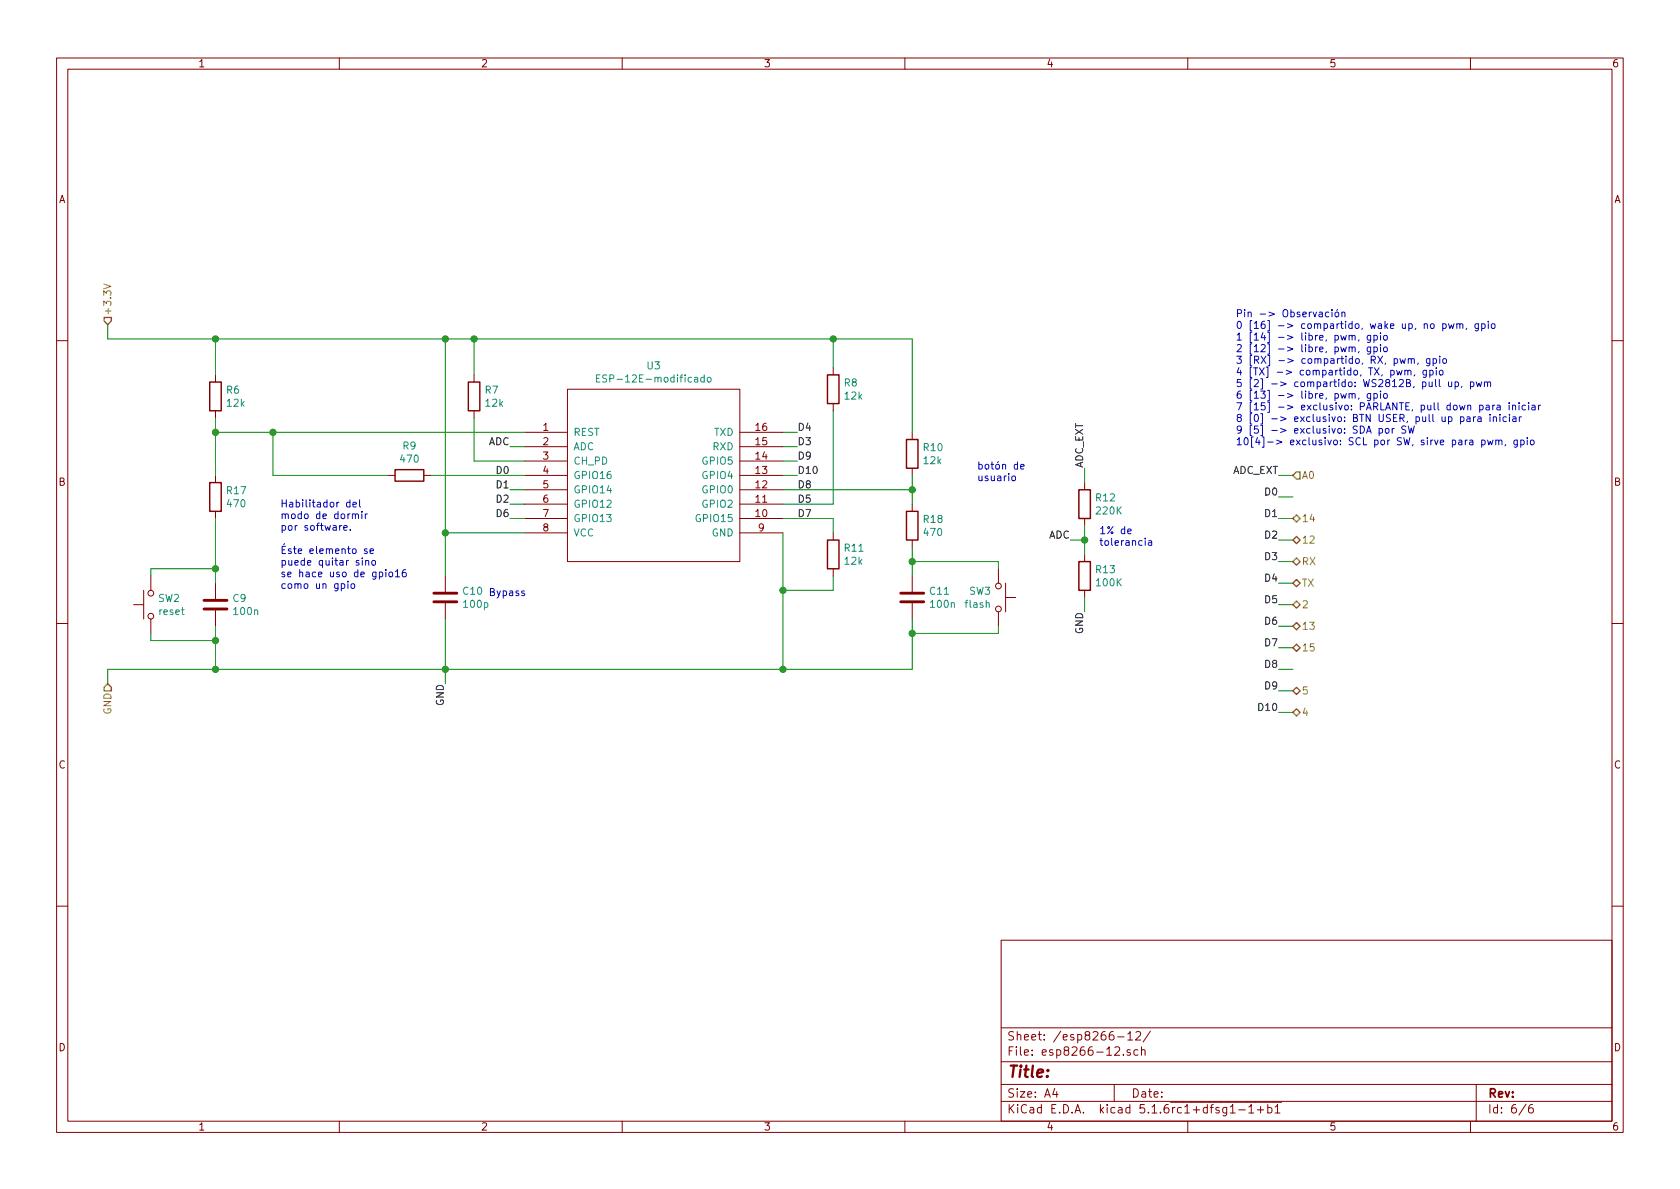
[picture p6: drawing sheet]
<svg xmlns="http://www.w3.org/2000/svg" width="297mm" height="210mm" viewBox="0 0 297 210" stroke-linecap="round" stroke-linejoin="round" font-family="sans-serif">
<g fill="none" stroke="#840000" stroke-width=".18">
<path d="M10 10.3h277v189.9h-277zM12 12.2h273v186.1h-273zM60 10.3v1.9M110 10.3v1.9M160 10.3v1.9M210 10.3v1.9M260 10.3v1.9M10 60.2h2M38.1 66.3v1.3M38.1 72.6v1.3M83.8 66.3v1.3M83.8 72.6v1.3"/>
<path d="M92.7 76.4h7.6M92.7 79h7.6M100.3 68.8h30.5v30.5h-30.5zM130.8 76.4h7.6M130.8 79h7.6M147.3 65v1.3M147.3 71.4v1.2M161.3 76.4v1.3M285 60.2h2M38.1 84.1v1.2M38.1 90.4v1.3M68.6 84.1h1.2"/>
<path d="M74.9 84.1h1.3M92.7 84.1h7.6M92.7 91.7h7.6M92.7 89.1h7.6M92.7 86.6h7.6M92.7 81.5h7.6M92.7 94.2h7.6M130.8 84.1h7.6M130.8 91.7h7.6M130.8 89.1h7.6M130.8 86.6h7.6M130.8 81.5h7.6"/>
<path d="M130.8 94.2h7.6M147.3 94.2v1.3M161.3 82.8v1.3M161.3 89.1v1.3M161.3 95.5v1.3M191.8 85.3v1.3M191.8 91.7v1.3M191.8 98v1.3M10 110.3h2M23.6 106.9h1.8M25.4 104.4v5.1M26.7 101.8v2.6"/>
<path d="M26.7 109.5v2.5M38.1 103.1v2.8M38.1 107.9v2.8M78.7 101.8v2.8M78.7 106.7v2.8M147.3 100.6v1.2M161.3 101.8v2.8M161.3 106.7v2.8M176.5 100.6v2.5M176.5 108.2v2.5M177.8 105.7h1.8M177.8 103.1v5.1"/>
<path d="M191.8 104.4v1.3M285 110.3h2M10 160.2h2M177 166.3h108v32h-108zM285 160.2h2M60 198.3v1.9M110 198.3v1.9M160 198.3v1.9M177 194.8h108M177 191.8h108M177 187.8h108M177 181.8h108"/>
<path d="M186.5 192.5l-.4 1h1M186.8 193v1M197 191.8v3M197.6 183.4h1.2M198.6 186.5v.1M199.4 182.8l.4-.4v1.5M199.4 183.9h.9M199.8 185.7l-.3-.1-.2 .2v.2l.5 .2v.3h-.5M200.8 182.6l.2-.2h.4l.2 .2 .1 .2-.1 .3-.8 .8h.9M201.2 185.7l-.4-.1-.3 .3 .1 .6h.6M201.8 185.7l.3-.1 .3 .1 .1 .9M201.8 185.1v1.5"/>
<path d="M203.4 182.3l-1.3 2M210 198.3v1.9M215.9 194.9h10.7M216.9 195.8v1.2l-.3 .3h-.3M216.9 195.9l-.4-.1-.3 .3 .1 .6h.6M217.5 195.8l.5-.5v1.5M217.5 196.8h.9M219 196.3h1.2M220.8 195.8l.4-.5v1.5M220.8 196.8h.9M222.3 196.3h1.1M222.9 195.7v1.1"/>
<path d="M224.2 195.9l.4-.1 .3 .3-.1 .6-.2 .1-.4-.1M224.2 195.3v1.5M225.5 195.8l.4-.5v1.5M225.5 196.8h.8M260 198.3v1.9M261 191.8v6.5M269.8 195.2l-1.2 2M271 195.3a.62 .62 0 0 0-.7 .7v.7l.3 .1 .4-.1 .1-.5-.1-.2-.4-.1-.3 .3"/>
<circle cx="26.7" cy="109" r=".51"/>
<circle cx="26.7" cy="104.9" r=".51"/>
<circle cx="176.5" cy="103.6" r=".51"/>
<circle cx="176.5" cy="107.7" r=".51"/>
</g>
<path d="M36.1 107.7h4M36.1 106.2h4M76.7 106.4h4.1M76.7 104.9h4.1M159.3 106.4h4M159.3 104.9h4" fill="none" stroke="#840000" stroke-width=".51"/>
<path d="M37.1 67.6h2v5h-2zM82.8 67.6h2v5h-2zM146.3 66.3h2v5.1h-2zM160.3 77.7h2v5.1h-2zM37.1 85.3h2v5.1h-2zM69.8 83.1h5.1v2h-5.1zM146.3 95.5h2v5.1h-2zM160.3 90.4h2v5.1h-2zM190.8 99.3h2v5.1h-2zM190.8 86.6h2v5.1h-2z" fill="none" stroke="#840000" stroke-width=".25"/>
<path d="M105.5 66.9h.4M106.1 66.3h-.6v1.3h.6M124.5 66.8l-.3-.1-.3 .2 .1 .6h.5M124.5 66.3v1.3M125.2 66.8l.3-.1 .2 .2-.1 .6-.3 .1-.3-.3z" fill="none" stroke="#008484" stroke-width=".18"/>
<g fill="none" stroke="#008400" stroke-width=".18">
<path d="M19 57.4v2.5h142.3v16.5M38.1 59.9v6.4M78.7 59.9v41.9M83.8 59.9v6.4M147.3 59.9v5.1M38.1 73.9v10.2M38.1 76.4h54.6M48.3 76.4v7.7h20.3M83.8 73.9v7.6h8.9M90.2 79h2.5M138.4 76.4h2.6M138.4 79h2.6"/>
<path d="M147.3 72.6v16.5h-8.9M38.1 91.7v11.4M76.2 84.1h16.5M78.7 94.2h14M90.2 86.6h2.5M90.2 91.7h2.5M90.2 89.1h2.5M138.4 84.1h2.6M138.4 86.6h22.9M138.4 81.5h2.6M138.4 91.7h8.9v2.5M138.4 94.2v24.2"/>
<path d="M161.3 84.1v5M161.3 96.8v5M161.3 99.3h15.2v1.3M189.2 95.5h2.6M191.8 82.8v2.5M191.8 93v5M226.1 84.1h2.5M226.1 91.7h2.5M226.1 99.3h2.5M226.1 95.5h2.5M226.1 87.9h2.5M26.7 112v1.3h11.4"/>
<path d="M38.1 110.7v7.7M38.1 100.6h-11.4v1.2M78.7 109.5v11.4M147.3 101.8v2.6h-8.9M161.3 109.5v8.9h-142.3v2.5M176.5 110.7v1.3h-15.2M191.8 105.7v2.5M226.1 118.4h2.5M226.1 114.5h2.5M226.1 110.7h2.5M226.1 106.9h2.5M226.1 103.1h2.5"/>
<path d="M226.1 126h2.5M226.1 122.2h2.5"/>
</g>
<path d="M18.4 56.1h1.3v.7l-.7 .6-.6-.6zM228.6 95.5l.6-.6 .7 .6-.7 .6zM228.6 91.7l.6-.6 .7 .6-.7 .6zM229.2 98.7l.7 .6-.7 .6-.6-.6zM229.2 83.4h.7v1.3h-.7l-.6-.6zM228.6 106.9l.6-.6 .7 .6-.7 .7zM228.6 103.1l.6-.6 .7 .6-.7 .7zM228.6 114.5l.6-.6 .7 .6-.7 .7zM229.2 110.1l.7 .6-.7 .7-.6-.7zM19 120.9l.7 .6v.7h-1.3v-.7zM228.6 126l.6-.7 .7 .7-.7 .6zM229.2 121.5l.7 .7-.7 .6-.6-.6z" fill="none" stroke="#848400" stroke-width=".25"/>
<path d="M18.3 50.2l1.3 .4-1.3 .5" fill="none" stroke="#848400" stroke-width=".18"/>
<g fill="none" stroke="#0000c2" stroke-width=".18">
<path d="M234.9 55.2h-.3l-.3 .2 .2 .6h.4M235.5 54.8v.1M235.5 55.2v.8M236.1 55.3l.2-.1 .4 .1v.5l-.1 .2h-.3l-.2-.1zM236.5 54.7l-.2 .2M237.3 55.3l.1-.1h.3l.1 .8M237.3 55.2v.8M238.5 59.4l.2-.1 .3 .1 .1 .7M238.5 59.3v.8M239.1 59.5l.1-.2 .3 .1 .1 .7M242.3 59.3v1l-.2 .3-.3-.1M242.3 59.4l-.3-.1-.3 .2 .2 .6h.4"/>
<path d="M242.9 59.4l.4-.1 .2 .2-.1 .6h-.5M242.9 59.3v1.3M244.1 59.3v.8M244.7 59.4l.2-.1 .3 .1 .1 .1-.1 .6h-.3l-.2-.1zM255.1 57.3l.3-.1 .3 .3-.1 .5h-.5M255.1 57.2v1.3M256.1 57.2l.3 .9 .2-.6 .2 .6 .3-.9M257.6 57.4l.2-.2 .3 .1v.8M257.6 57.2v.9M258.1 57.4l.2-.2 .3 .1v.8M259.3 58l-.1 .3M261.4 57.2v1.1l-.3 .2-.3-.1"/>
<path d="M261.4 57.3l-.4-.1-.2 .3 .1 .5h.5M262 57.3l.4-.1 .2 .3-.1 .5h-.5M262 57.2v1.3M263.1 56.8v.1M263.1 57.2v.9M263.7 57.4l.2-.2 .3 .1 .1 .2-.1 .5-.3 .1-.2-.1zM238.5 61.5l.2-.1h.3l.1 .8M238.5 69.7l.2-.1h.3l.1 .8M238.5 61.4v.8M238.5 69.6v.8M239.1 61.5l.1-.1h.3l.1 .8M239.1 69.8l.1-.2h.3l.1 .8"/>
<path d="M240.3 60.1l-.1 .2M240.3 62.1l-.1 .3M240.3 70.4l-.1 .2M242.3 61.4v1l-.2 .2h-.3M242.3 61.4h-.3l-.3 .2 .2 .5h.4M242.3 69.6v1l-.2 .3-.3-.1M242.3 69.6h-.3l-.3 .2 .2 .6h.4M242.9 61.4h.4l.2 .2-.1 .5h-.5M242.9 69.6h.4l.2 .2-.1 .6h-.5M242.9 61.4v1.2M242.9 69.6v1.3M243.8 75.8h.4l.2 .2-.1 .5h-.5"/>
<path d="M243.8 75.8v1.2M244.1 60.9v.2M244.1 61.4v.8M244.1 69.6v.8M244.7 61.5l.2-.1h.3l.1 .2-.1 .5-.3 .1-.2-.1zM244.7 69.7l.2-.1h.3l.1 .2-.1 .6h-.3l-.2-.1zM245 75.9l.2-.1 .3 .1 .1 .5-.1 .1-.3 .1-.2-.1zM246.2 75.8v.8M246.5 75.8h-.2l-.1 .2M246.9 65.5l.3 .8 .2-.6 .2 .6 .3-.8M247.5 63.4l.3 .9 .2-.7 .3 .7 .2-.9M248.4 65.6l.2-.1h.3v.8"/>
<path d="M248.4 65.5v.8M248.6 75.4l-.5-.1-.2 .2-.1 .2 .2 .2 .4 .2 .2 .3-.3 .2-.5-.1M248.9 65.7l.2-.2h.3l.1 .8M249 63.5l.2-.1 .3 .1v.8M249 75.3l.3 1.3 .2-.9 .3 .9 .3-1.3M249 63.4v.9M249.5 63.6l.2-.2 .3 .1 .1 .8M250.1 66.3l-.1 .2M250.7 64.2l-.1 .2M252.2 65.5v1l-.3 .2h-.3M252.2 65.5h-.4l-.2 .2 .1 .6h.5M252.8 63.4v1l-.2 .3-.4-.1"/>
<path d="M252.8 63.5l-.4-.1-.2 .2 .1 .6h.5M252.8 65.5h.4l.2 .2-.1 .6h-.5M252.8 65.5v1.2M253.4 63.5l.4-.1 .2 .2-.1 .6h-.5M253.4 63.4v1.3M253.8 67.1v1.1l.2 .2M253.9 65v.2M253.9 65.5v.8M254.5 67.1v1.1l.2 .2M254.6 63v.1M254.6 63.4v.9M254.6 65.5h.3l.2 .1-.1 .7h-.3l-.2-.2z"/>
<path d="M255.1 63.5l.2-.1 .4 .1 .1 .5-.2 .2-.3 .1-.2-.2zM256.1 67.5l.1 .8 .3 .1 .2-.2M256.7 67.5v.9M257.3 67.6l.3-.1 .3 .3-.1 .5h-.5M257.3 67.5v1.3M258.2 73.8l.4-.1 .3 .2-.2 .6h-.5M258.2 73.7v1.3M258.5 68.3l-.1 .2M259.4 73.8h.5v.7M259.9 74l-.4 .1-.2 .1 .1 .3h.5M260 67.6l.3-.1 .3 .3-.1 .5h-.5M260 67.5v1.3"/>
<path d="M260.5 73.7v.8M260.9 73.7l-.4 .2M261 67.5l.3 .9 .2-.6 .2 .6 .3-.9M261.3 73.8h.5l.1 .7M261.6 71.7l.4-.1 .2 .3-.1 .5h-.5M261.6 71.6v1.3M261.9 74l-.5 .1-.1 .1v.3h.6M262 77.9l.4-.1 .2 .2-.1 .6h-.5M262 77.8v1.3M262.5 67.7l.2-.2 .3 .1v.8M262.5 67.5v.9M262.8 71.7h.4l.1 .8"/>
<path d="M263 67.7l.2-.2 .3 .1 .1 .8M263 77.8l.2 .9 .3-.7 .2 .7 .3-.9M263.3 72h-.4l-.2 .2 .1 .2h.5M263.4 73.3v.1M263.4 73.7v.8M263.9 71.6v.9M264 73.8l.2-.1 .3 .1 .1 .7M264 73.7v.8M264.3 71.6l-.3 .1-.1 .2M264.5 77.9l.1-.1 .3 .1 .1 .8M264.5 77.8v.9M264.7 71.7h.5l.1 .8"/>
<path d="M265 78l.2-.2 .3 .1 .1 .8M265.2 73.3v.1M265.2 73.7v.8M265.3 72h-.5l-.2 .2 .2 .3 .5-.1M266.2 78.6l-.1 .2M266.3 73.8l-.3-.1-.3 .2 .2 .6h.4M266.8 71.2v.1M266.8 71.6v.9M266.9 73.3v.1M266.9 73.7v.8M267.4 71.8l.2-.2 .3 .1 .1 .8M267.4 71.6v.9"/>
<path d="M267.5 73.8h.5v.7M268 74l-.4 .1-.2 .1 .1 .3h.5M268.3 77.8l-.1 1.2-.2 .1-.3-.1M268.3 77.9l-.4-.1-.2 .2 .1 .6h.5M268.6 71.2v.1M268.6 71.6v.9M268.6 73.7v.8M268.9 77.9l.3-.1 .3 .2-.1 .6h-.5M268.9 77.8v1.3M269 73.7l-.4 .2M269.7 71.7l-.3-.1-.3 .3 .1 .5h.5M270 77.4v.1"/>
<path d="M270 77.8v.9M270.3 71.2v.1M270.3 71.6v.9M270.7 77.9l.3-.1 .2 .2-.1 .6-.3 .1-.2-.2zM270.9 71.7h.4l.1 .8M271.4 72h-.4l-.2 .2 .1 .2h.5M272 71.6v.9M272.4 71.6l-.3 .1-.1 .2M60.4 92.9l-.4 .3M60.8 93.3l.6-.1-.1-.2-.3-.1-.2 .2v.6h.5M61.9 88.9l-.4-.1-.2 .2 .1 .6h.5M61.9 88.4v1.3"/>
<path d="M61.9 93.6v.2M62.3 91l.2-.1h.3v.8M62.4 89.2l.6-.1v-.2l-.4-.1-.2 .2 .1 .6h.5M62.8 91.1l.2-.2h.3l.1 .8M63.6 88.4v1.1l.2 .2M64 90.4v.2M64 90.9v.8M64.1 98.7v.1M64.1 99.1v.8M64.6 90.9v.8M64.6 99.2l.2-.1 .3 .1 .1 .7M64.6 99.1v.8"/>
<path d="M64.9 97.1l-.3-.1-.2 .2 .1 .2 .4 .1v.3h-.5M64.9 90.9l-.3 .2M65.4 97.5l.6-.1v-.3l-.4-.1-.2 .2 .1 .6h.5M65.9 99.2l.3-.1 .1 .1v.7h-.3l-.3-.2zM178.9 84.3l.2-.1 .4 .1 .1 .5-.2 .2h-.3l-.2-.1zM180.5 82.5l.6-.1-.1-.2-.4-.1-.1 .2v.6h.5M199.4 93.9l.6-.1-.1-.2-.3-.1-.2 .2 .1 .6h.4M203.1 95.7h.5v.7M203.6 95.9l-.4 .1-.2 .1 .1 .3h.5M60.4 103.3l.3-.1 .3 .2-.2 .6h-.4M61.5 103.2v.9M62.1 103.3l.2-.1 .4 .1v.5l-.1 .2-.3 .1-.2-.2z"/>
<path d="M68.2 100.7v.2M68.2 101.2v.8M68.9 101.2h.3l.2 .1-.1 .6-.3 .1-.2-.2zM69.9 101.1l.4-.4v1.3M69.9 102h.7M71.7 100.7l-.3 .1a.81 .81 0 0 0 0 1.2l.3-.1 .2-.4-.3-.3h-.2l-.3 .3M92.7 104.5h-.3l-.2 .2 .1 .1 .4 .2v.3h-.5"/>
</g>
<g fill="#008400" stroke="#008400" stroke-width=".25">
<circle cx="38.1" cy="118.4" r=".51"/>
<circle cx="38.1" cy="113.3" r=".51"/>
<circle cx="161.3" cy="86.6" r=".51"/>
<circle cx="38.1" cy="100.6" r=".51"/>
<circle cx="161.3" cy="112" r=".51"/>
<circle cx="161.3" cy="99.3" r=".51"/>
<circle cx="38.1" cy="76.4" r=".51"/>
<circle cx="78.7" cy="118.4" r=".51"/>
<circle cx="78.7" cy="94.2" r=".51"/>
<circle cx="78.7" cy="59.9" r=".51"/>
<circle cx="38.1" cy="59.9" r=".51"/>
<circle cx="48.3" cy="76.4" r=".51"/>
<circle cx="138.4" cy="104.4" r=".51"/>
<circle cx="83.8" cy="59.9" r=".51"/>
<circle cx="147.3" cy="59.9" r=".51"/>
<circle cx="138.4" cy="118.4" r=".51"/>
<circle cx="191.8" cy="95.5" r=".51"/>
</g>
<text font-size="2.8" fill="#840000" x="178" y="190.5">Title:</text>
<g font-size="2.1" fill="#840000">
<text x="178" y="184">Sheet: /esp8266-12/</text>
<text x="178" y="186.7">File: esp8266-12.sch</text>
<text x="178" y="196.9">KiCad E.D.A. kicad 5.1.6rc1+dfsg1-1+b1</text>
<text x="178" y="194.1">Size: A4</text>
<text x="200" y="194.1">Date:</text>
<text x="263" y="194.1">Rev:</text>
<text x="263" y="196.9">Id: 6/6</text>
</g>
<g font-size="1.8" fill="#840000">
<text x="35" y="11.9">1</text>
<text x="85" y="11.9">2</text>
<text x="135" y="11.9">3</text>
<text x="185" y="11.9">4</text>
<text x="235" y="11.9">5</text>
<text x="285" y="11.9">6</text>
<text x="10.4" y="35.9">A</text>
<text x="285.4" y="35.9">A</text>
<text x="96" y="76.2">1</text>
<text x="133.7" y="76.2">16</text>
<text x="96" y="78.7">2</text>
<text x="96" y="81.3">3</text>
<text x="96" y="83.8">4</text>
<text x="133.7" y="83.8">13</text>
<text x="133.7" y="81.3">14</text>
<text x="133.7" y="78.7">15</text>
<text x="10.4" y="85.9">B</text>
<text x="96" y="86.4">5</text>
<text x="96" y="88.9">6</text>
<text x="133.7" y="88.9">11</text>
<text x="133.7" y="86.4">12</text>
<text x="285.4" y="85.9">B</text>
<text x="96" y="91.4">7</text>
<text x="96" y="94">8</text>
<text x="133.7" y="91.4">10</text>
<text x="134.1" y="94">9</text>
<text x="10.4" y="135.9">C</text>
<text x="285.4" y="135.9">C</text>
<text x="10.4" y="185.9">D</text>
<text x="285.4" y="185.9">D</text>
<text x="35" y="199.9">1</text>
<text x="85" y="199.9">2</text>
<text x="135" y="199.9">3</text>
<text x="185" y="199.9">4</text>
<text x="235" y="199.9">5</text>
<text x="285" y="199.9">6</text>
</g>
<g font-size="1.8" fill="#848400">
<text x="19.7" y="55.9" transform="rotate(-90 19.7 55.9)">+3.3V</text>
<text x="230.1" y="84.7">A0</text>
<text x="230.1" y="92.3">14</text>
<text x="230.1" y="99.9">RX</text>
<text x="230.1" y="96.1">12</text>
<text x="230.1" y="107.6">2</text>
<text x="230.1" y="103.8">TX</text>
<text x="230.1" y="111.4">13</text>
<text x="230.1" y="115.2">15</text>
<text x="230.1" y="122.8">5</text>
<text x="19.7" y="126.4" transform="rotate(-90 19.7 126.4)">GND</text>
<text x="230.1" y="126.6">4</text>
</g>
<g font-size="1.8" fill="#0000c2">
<text x="218.4" y="56.1">Pin -&gt; Observación</text>
<text x="218.4" y="58.2">0 [16] -&gt; compartido, wake up, no pwm, gpio</text>
<text x="218.4" y="60.2">1 [14] -&gt; libre, pwm, gpio</text>
<text x="218.4" y="62.3">2 [12] -&gt; libre, pwm, gpio</text>
<text x="218.4" y="64.3">3 [RX] -&gt; compartido, RX, pwm, gpio</text>
<text x="218.4" y="66.4">4 [TX] -&gt; compartido, TX, pwm, gpio</text>
<text x="218.4" y="68.4">5 [2] -&gt; compartido: WS2812B, pull up, pwm</text>
<text x="218.4" y="70.5">6 [13] -&gt; libre, pwm, gpio</text>
<text x="218.4" y="72.6">7 [15] -&gt; exclusivo: PARLANTE, pull down para iniciar</text>
<text x="218.4" y="74.6">8 [0] -&gt; exclusivo: BTN USER, pull up para iniciar</text>
<text x="218.4" y="76.7">9 [5] -&gt; exclusivo: SDA por SW</text>
<text x="172.7" y="83">botón de</text>
<text x="218.4" y="78.7">10[4]-&gt; exclusivo: SCL por SW, sirve para pwm, gpio</text>
<text x="49.5" y="89.7">Habilitador del</text>
<text x="172.7" y="85.1">usuario</text>
<text x="49.5" y="91.8">modo de dormir</text>
<text x="49.5" y="93.8">por software.</text>
<text x="194.3" y="94.5">1% de</text>
<text x="49.5" y="98">Éste elemento se</text>
<text x="49.5" y="100">puede quitar sino</text>
<text x="194.3" y="96.5">tolerancia</text>
<text x="49.5" y="102.1">se hace uso de gpio16</text>
<text x="49.5" y="104.1">como un gpio</text>
<text x="81.9" y="105.2">C10 Bypass</text>
</g>
<g font-size="1.8" fill="#008484">
<text x="114.5" y="65.3">U3</text>
<text x="40.1" y="69.6">R6</text>
<text x="40.2" y="71.9">12k</text>
<text x="85.8" y="69.6">R7</text>
<text x="85.9" y="71.9">12k</text>
<text x="106.9" y="67.6">ESP-12E-modificado</text>
<text x="149.3" y="68.3">R8</text>
<text x="149.4" y="70.7">12k</text>
<text x="101.3" y="77.1">REST</text>
<text x="126.3" y="77.1">TXD</text>
<text x="70.9" y="81.8">470</text>
<text x="71.3" y="79.5">R9</text>
<text x="101.3" y="79.6">ADC</text>
<text x="101.3" y="82.2">CH_PD</text>
<text x="124.4" y="82.2">GPIO5</text>
<text x="126.1" y="79.6">RXD</text>
<text x="163.3" y="79.8">R10</text>
<text x="163.4" y="82.1">12k</text>
<text x="40.2" y="87.4">R17</text>
<text x="40.3" y="89.7">470</text>
<text x="101.3" y="84.7">GPIO16</text>
<text x="101.3" y="87.2">GPIO14</text>
<text x="101.3" y="89.8">GPIO12</text>
<text x="124.4" y="89.8">GPIO2</text>
<text x="124.4" y="87.2">GPIO0</text>
<text x="124.4" y="84.7">GPIO4</text>
<text x="193.8" y="88.7">R12</text>
<text x="101.3" y="92.3">GPIO13</text>
<text x="101.3" y="94.9">VCC</text>
<text x="123.4" y="92.3">GPIO15</text>
<text x="125.9" y="94.9">GND</text>
<text x="163.3" y="92.5">R18</text>
<text x="163.5" y="94.8">470</text>
<text x="194" y="91">220K</text>
<text x="149.4" y="97.6">R11</text>
<text x="149.4" y="99.9">12k</text>
<text x="193.8" y="101.4">R13</text>
<text x="28" y="106.4">SW2</text>
<text x="41.2" y="106.4">C9</text>
<text x="82.1" y="107.5">100p</text>
<text x="164.5" y="105.2">C11</text>
<text x="164.7" y="107.5">100n</text>
<text x="170.8" y="107.5">flash</text>
<text x="171.4" y="105.2">SW3</text>
<text x="194" y="103.7">100K</text>
<text x="28.2" y="108.8">reset</text>
<text x="41.5" y="108.8">100n</text>
</g>
<g font-size="1.8">
<text x="141" y="76.2">D4</text>
<text x="86.3" y="78.7">ADC</text>
<text x="87.9" y="83.8">D0</text>
<text x="141" y="83.8">D10</text>
<text x="141" y="81.3">D9</text>
<text x="141" y="78.7">D3</text>
<text x="191.5" y="82.8" transform="rotate(-90 191.5 82.8)">ADC_EXT</text>
<text x="217.8" y="83.8">ADC_EXT</text>
<text x="87.9" y="88.9">D2</text>
<text x="87.9" y="86.4">D1</text>
<text x="141" y="88.9">D5</text>
<text x="141" y="86.4">D8</text>
<text x="223.8" y="87.6">D0</text>
<text x="87.9" y="91.4">D6</text>
<text x="141" y="91.4">D7</text>
<text x="185.4" y="95.2">ADC</text>
<text x="223.8" y="95.2">D2</text>
<text x="223.8" y="91.4">D1</text>
<text x="223.8" y="99.1">D3</text>
<text x="223.8" y="102.9">D4</text>
<text x="223.8" y="106.7">D5</text>
<text x="191.5" y="112.1" transform="rotate(-90 191.5 112.1)">GND</text>
<text x="223.8" y="110.5">D6</text>
<text x="223.8" y="118.1">D8</text>
<text x="223.8" y="114.3">D7</text>
<text x="78.5" y="124.8" transform="rotate(-90 78.5 124.8)">GND</text>
<text x="222.8" y="125.7">D10</text>
<text x="223.8" y="121.9">D9</text>
</g>
</svg>
